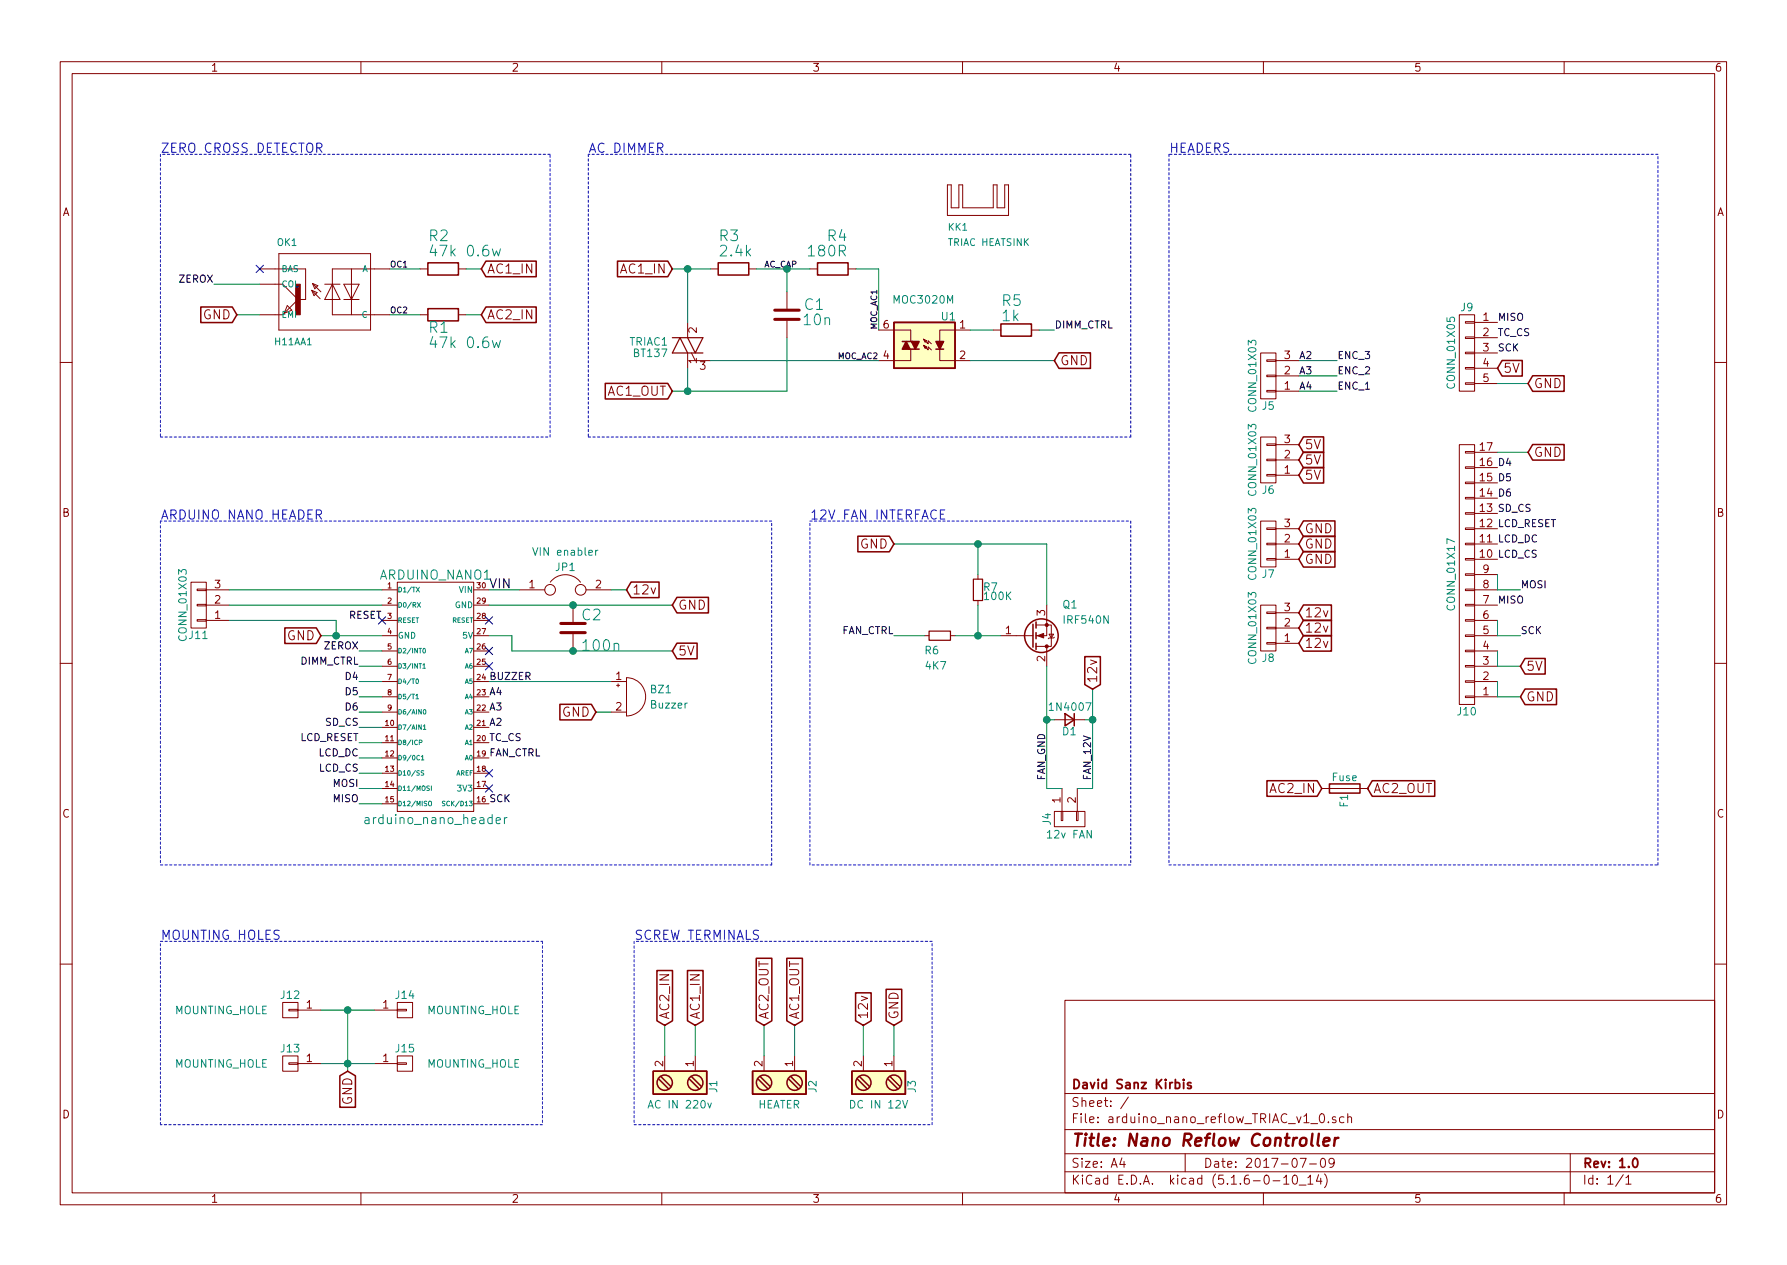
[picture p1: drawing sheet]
<svg xmlns="http://www.w3.org/2000/svg" width="297mm" height="210mm" viewBox="0 0 297 210" stroke-linecap="round" stroke-linejoin="round" font-family="sans-serif">
<g fill="none" stroke="#840000" stroke-width=".17">
<path d="M10 10.3h277v189.9h-277zM12 12.2h273v186.1h-273zM60 10.3v1.9M110 10.3v1.9M160 10.3v1.9M210 10.3v1.9M260 10.3v1.9M157.5 30.7h.6v3.8h1.3v-3.8h.6v3.8h5.1v-3.8h.6v3.8h1.3v-3.8h.6v5.1h-10.1zM43.2 44.7h7.6v5.1h-1M43.2 52.3h3.8M43.2 47.2h3.8l2.5 2.6-2.3 2.3 .6-1.3 .7 .8M46.4 42.2h15.2v12.7h-15.2z"/>
<path d="M51.8 48.3l1.4 1.4M51.8 48.3l.9 .3-.5 .5zM51.9 47.1l1.4 1.4M51.9 47.1l.9 .4-.5 .5zM54 47.2h2.5M55.2 47.2l1.3 2.6h-2.5zM57.1 49.8h2.6M57.1 47.2h2.6l-1.3 2.6zM58.4 44.7v7.6M64.8 44.7h-9.6v7.6h9.6M69.8 44.7h1.3M69.8 52.3h1.3"/>
<path d="M76.2 44.7h1.3M76.2 52.3h1.3M114.3 53.6v2.5M114.3 58.7v2.5M114.9 58.7l.7 1.2h2.5M118.1 44.7h1.3M124.5 44.7h1.2M130.8 48.5v2.8M130.8 53.3v2.8M134.6 44.7h1.3M141 44.7h1.2M146 54.9h5.4v1.9"/>
<path d="M151.4 58v1.9h-5.4M153.5 56.4l.8 .7v-.5l.5 .5M153.5 56.4l.5 .2-.2 .3zM153.5 57.4l.3 .5 .2-.2-.5-.3 .8 .8v-.5l.5 .5M156.2 58v1.9h5.1M161.3 54.9h-5.1v1.9M165.1 54.9h1.3M171.4 54.9h1.3M209.5 58.7h2.6v7.6h-2.6zM210.6 59.8h1.5v.3h-1.5zM212.1 59.9h3.8M242.6 52.3h2.5v12.7h-2.5z"/>
<path d="M243.6 58.5h1.5v.3h-1.5zM243.6 56h1.5v.3h-1.5zM243.6 53.5h1.5v.2h-1.5zM245.1 53.6h3.8M245.1 56.1h3.8M245.1 58.7h3.8M10 60.2h2M209.5 72.6h2.6v7.7h-2.6zM210.6 62.4h1.5v.2h-1.5zM210.6 64.9h1.5v.2h-1.5zM210.6 73.8h1.5v.2h-1.5zM210.6 76.3h1.5v.3h-1.5z"/>
<path d="M210.6 78.9h1.5v.2h-1.5zM212.1 65h3.8M212.1 62.5h3.8M212.1 79h3.8M212.1 76.4h3.8M212.1 73.9h3.8M242.6 73.9h2.5v43.2h-2.5zM243.6 75.1h1.5v.2h-1.5zM243.6 77.6h1.5v.2h-1.5zM243.6 63.6h1.5v.3h-1.5zM243.6 61.1h1.5v.2h-1.5zM245.1 77.7h3.8"/>
<path d="M245.1 75.2h3.8M245.1 61.2h3.8M245.1 63.7h3.8M285 60.2h2M31.7 96.8h2.6v7.6h-2.6zM32.8 97.9h1.5v.3h-1.5zM34.3 98h3.8M63.5 98h2.5M66 96.8h12.7v38.1h-12.7zM78.7 98h2.6M86.4 98h4.2M91.5 96.8a3.2 3.2 0 0 1 5 0"/>
<path d="M97.4 98h4.2M162.6 95.5v.8M162.6 99.8v.8M209.5 86.6h2.6v7.6h-2.6zM210.6 87.8h1.5v.2h-1.5zM210.6 90.3h1.5v.2h-1.5zM210.6 92.8h1.5v.3h-1.5zM212.1 93h3.8M212.1 90.4h3.8M212.1 87.9h3.8M243.6 80.1h1.5v.3h-1.5zM243.6 82.7h1.5v.2h-1.5z"/>
<path d="M243.6 85.2h1.5v.3h-1.5zM243.6 87.8h1.5v.2h-1.5zM243.6 90.3h1.5v.2h-1.5zM243.6 92.8h1.5v.3h-1.5zM243.6 95.4h1.5v.2h-1.5zM243.6 97.9h1.5v.3h-1.5zM245.1 93h3.8M245.1 90.4h3.8M245.1 87.9h3.8M245.1 85.3h3.8M245.1 82.8h3.8M245.1 80.3h3.8"/>
<path d="M245.1 98h3.8M245.1 95.5h3.8M10 110.3h2M32.8 100.5h1.5v.2h-1.5zM32.8 103h1.5v.2h-1.5zM34.3 103.1h3.8M34.3 100.6h3.8M63.5 115.8h2.5M63.5 113.3h2.5M63.5 110.7h2.5M63.5 108.2h2.5M63.5 105.7h2.5"/>
<path d="M63.5 103.1h2.5M63.5 100.6h2.5M63.5 118.4h2.5M78.7 115.8h2.6M78.7 113.3h2.6M78.7 110.7h2.6M78.7 108.2h2.6M78.7 105.7h2.6M78.7 103.1h2.6M78.7 100.6h2.6M78.7 118.4h2.6M95.2 100.6v2.8"/>
<path d="M95.2 105.4v2.8M101.6 113.3h2.5M101.6 118.4h2.5M102.5 113.9h.5M102.7 113.7v.5M104.1 112.6a3.2 3.2 0 0 1 3.2 3.2 3.2 3.2 0 0 1-3.2 3.2zM153.7 105.7h.7M158 105.7h.7M166.4 105.7h5.3M172.2 103.9h2.6v3.5h-2.6M174 100.6v5.1h-1.8M174 107.4v3.3"/>
<path d="M174.4 105.4h.7l-.3 .6zM175.3 105.9l-.2 .1h-.7l-.2 .2M175.3 119.6h5M209.5 100.6h2.6v7.6h-2.6zM210.6 101.7h1.5v.3h-1.5zM210.6 104.3h1.5v.2h-1.5zM210.6 106.8h1.5v.3h-1.5zM212.1 106.9h3.8M212.1 104.4h3.8M212.1 101.8h3.8M243.6 100.5h1.5v.2h-1.5zM243.6 103h1.5v.2h-1.5z"/>
<path d="M243.6 105.5h1.5v.3h-1.5zM243.6 108.1h1.5v.2h-1.5zM243.6 110.6h1.5v.3h-1.5zM243.6 113.2h1.5v.2h-1.5zM243.6 115.7h1.5v.2h-1.5zM245.1 115.8h3.8M245.1 113.3h3.8M245.1 110.7h3.8M245.1 108.2h3.8M245.1 105.7h3.8M245.1 103.1h3.8M245.1 100.6h3.8"/>
<path d="M285 110.3h2M63.5 131.1h2.5M63.5 120.9h2.5M63.5 123.4h2.5M63.5 126h2.5M63.5 128.5h2.5M63.5 133.6h2.5M78.7 131.1h2.6M78.7 120.9h2.6M78.7 123.4h2.6M78.7 126h2.6M78.7 128.5h2.6"/>
<path d="M78.7 133.6h2.6M175.3 134.9h5v2.5h-5zM176.4 134.9h.3v1.5h-.3zM176.5 131.1v3.8M178.9 134.9h.3v1.5h-.3zM179.1 131.1v3.8M219.7 131.1h7.6M10 160.2h2M47 166.6h2.5v2.6h-2.5zM47 175.5h2.5v2.5h-2.5zM48 167.8h1.5v.2h-1.5zM48 176.7h1.5v.2h-1.5z"/>
<path d="M49.5 176.8h3.8M49.5 167.9h3.8M62.2 176.8h3.8M62.2 167.9h3.8M66 176.7h1.6v.2h-1.6zM66 175.5h2.6v2.5h-2.6zM66 167.8h1.6v.2h-1.6zM66 166.6h2.6v2.6h-2.6zM110.5 175.5v2.5M115.6 175.5v2.5M127 175.5v2.5M132.1 175.5v2.5"/>
<path d="M143.5 175.5v2.5M148.6 175.5v2.5M177 166.3h108v32h-108zM285 160.2h2M60 198.3v1.9M110 198.3v1.9M160 198.3v1.9M177 194.8h108M177 191.8h108M177 187.8h108M177 181.8h108M186.5 192.5l-.4 1h1"/>
<path d="M186.8 193v1M187.6 182.3l-1.3 2M197 191.8v3M210 198.3v1.9M211.6 196.3h1.2M213.4 195.8l.4-.5v1.5M213.4 196.8h.8M215 195.4l.3-.1a.94 .94 0 0 1 0 1.5 .79 .79 0 0 1-.3-1.3zM216 197h1.1M216.1 192.5h1l-.6 1.5M217.4 195.8l.4-.5v1.5M217.4 196.8h.8"/>
<path d="M217.7 193.5h1.1M219.2 195.2l-.4 1.1h.9M219.5 185.3l.3-.2a.94 .94 0 0 1 0 1.5 .79 .79 0 0 1-.3-1.3zM219.5 195.8v1M219.6 192.7l.4-.2a.94 .94 0 0 1 0 1.5l-.4-.1-.1-.4zM220.2 195.1a1.71 1.71 0 0 1 0 2.3M220.8 186.5v.1M221.8 193.2l-.3 .3h-.3l-.2-.2-.1-.5 .3-.3a.47 .47 0 0 1 .6 .3 1.01 1.01 0 0 1-.5 1.2h-.2M222 185.7l-.3-.1-.2 .2v.2l.5 .2v.3h-.5M223.4 185.7l-.2-.1a.47 .47 0 0 0-.5 .3v.4a.48 .48 0 0 0 .7 .2M224 185.7l.2-.1 .4 .1 .1 .9M224 185.1v1.5"/>
<path d="M260 198.3v1.9M261 191.8v6.5M269.8 195.2l-1.2 2M270.3 195.8l.4-.5v1.5M270.3 196.8h.8"/>
<circle cx="91.4" cy="98" r=".89"/>
<circle cx="96.5" cy="98" r=".89"/>
</g>
<path d="M196.7 179.4v.2M196.7 179.9v1M198 180l-.4-.1-.2 .2 .1 .3 .5 .1v.3h-.6M271.5 192.7l.4-.2a.94 .94 0 0 1 0 1.5 .79 .79 0 0 1-.4-1.3z" fill="none" stroke="#840000" stroke-width=".3"/>
<path d="M218.2 188.4l-.2 1.8 .2 .2M219.2 188.4l-.2 1.8 .3 .2M220 189.8l1-.2v-.4l-.6-.1-.3 .3-.1 .9 .2 .1 .6-.1M221.9 189.1l-.2 1.3M222.5 189.1a.54 .54 0 0 0-.6 .4" fill="none" stroke="#840000" stroke-width=".41"/>
<g fill="none" stroke="#840000" stroke-width=".25">
<path d="M33.4 51h5.2l.8 1.3-.8 1.3h-5.2zM71.1 43.7h5.1v2h-5.1zM71.1 51.3h5.1v2h-5.1zM80.8 43.4h8.3v2.6h-8.3l-.8-1.3zM80.8 51h8.3v2.6h-8.3l-.8-1.3zM102.6 43.4h8.4l.8 1.3-.8 1.3h-8.4zM119.4 43.7h5.1v2h-5.1zM135.9 43.7h5.1v2h-5.1zM148.6 53.6h10.1v7.6h-10.1zM150 56.8h1.8M151 58h1.8M155.6 58h1.2"/>
<path d="M166.4 53.8h5v2.1h-5zM176 58.6h5.3v2.6h-5.3l-.7-1.3zM249.7 59.9h3.3v2.6h-3.3l-.8-1.3zM100.6 63.7h10.4l.8 1.3-.8 1.3h-10.4zM216.7 77.7h3.3v2.6h-3.3l-.8-1.3zM216.7 75.2h3.3v2.5h-3.3l-.8-1.3zM216.7 72.6h3.3v2.6h-3.3l-.8-1.3zM254.8 62.5h5.2v2.5h-5.2l-.8-1.3zM254.8 73.9h5.2v2.6h-5.2l-.8-1.3zM104.9 96.7h4.7v2.6h-4.7l-.8-1.3zM112.5 99.3h5.3v2.6h-5.3l-.7-1.3zM142.6 89.1h5.2l.8 1.3-.8 1.3h-5.2z"/>
<path d="M216.7 89.1h5.2v2.6h-5.2l-.8-1.3zM216.7 91.7h5.2v2.6h-5.2l-.8-1.3zM216.7 86.6h5.2v2.6h-5.2l-.8-1.3zM47.3 104.4h5.3l.7 1.3-.7 1.3h-5.3zM93.1 117.1h5.2l.8 1.3-.8 1.3h-5.2zM112.5 106.9h3.4v2.6h-3.4l-.7-1.3zM171.7 103.8v3.8M172.2 103.4v1M172.2 105.2v1M172.2 106.9v1M177 118.6l1.6 1-1.6 1zM178.6 118.6v2"/>
<path d="M180.3 109.1h2.6v4.7l-1.3 .7-1.3-.7zM216.7 105.6h4.6v2.6h-4.6l-.8-1.3zM216.7 103.1h4.6v2.6h-4.6l-.8-1.3zM216.7 100.6h4.6v2.5h-4.6l-.8-1.3zM253.5 109.4h3.3v2.6h-3.3l-.8-1.3zM253.5 114.5h5.2v2.6h-5.2l-.8-1.3zM210.6 129.8h8.3l.8 1.3-.8 1.3h-8.3zM221 130.3h5.1v1.5h-5.1zM228.1 129.8h10.4v2.6h-10.4l-.8-1.3zM125.7 159.3h2.6v10.4l-1.3 .7-1.3-.7zM130.8 159.3h2.6v10.4l-1.3 .7-1.3-.7zM56.5 178.8l1.3-.8 1.3 .8v5.2h-2.6z"/>
<path d="M108.6 178h8.9v3.9h-8.9zM109.2 161.3h2.6v8.4l-1.3 .7-1.3-.7zM109.5 179.3l1.6 1.7M109.9 178.9l1.6 1.7M114.3 161.3h2.6v8.4l-1.3 .7-1.3-.7zM114.6 179.3l1.6 1.7M114.9 178.9l1.7 1.7M125.1 178h8.9v3.9h-8.9zM126 179.3l1.6 1.7M126.4 178.9l1.6 1.7M131.1 179.3l1.6 1.7M131.4 178.9l1.7 1.7"/>
<path d="M141.6 178h8.9v3.9h-8.9zM142.2 165h2.6v4.7l-1.3 .7-1.3-.7zM142.5 179.3l1.6 1.7M142.9 178.9l1.6 1.7M147.3 164.4h2.6v5.3l-1.3 .7-1.3-.7zM147.6 179.3l1.6 1.7M148 178.9l1.6 1.7"/>
<circle cx="173.1" cy="105.7" r="2.79"/>
<circle cx="110.5" cy="180" r="1.27"/>
<circle cx="115.6" cy="180" r="1.27"/>
<circle cx="127" cy="180" r="1.27"/>
<circle cx="132.1" cy="180" r="1.27"/>
<circle cx="143.5" cy="180" r="1.27"/>
<circle cx="148.6" cy="180" r="1.27"/>
</g>
<g fill="none" stroke="#008484" stroke-width=".17">
<path d="M81.8 41.4l.4 1.1 .3-.8 .4 .8 .3-1.1M81.8 56.6l.4 1.2 .3-.9 .4 .9 .3-1.2M69.2 97.6l.5 .8M69.7 97.6l-.5 .8M88.5 91l.5 1.3 .4-1.3M99.4 91.5h-.3l-.1 .2M69.1 115.6l.2-.2v.7M69.1 116.1h.5M69.2 112.9l.1-.1a.38 .38 0 0 1 .3 .4 .38 .38 0 0 1-.4 .4zM69.4 100.1l.5 .8M69.9 100.1l-.5 .8M70.3 110.5l.2-.2v.8"/>
<path d="M70.3 111.1h.4M70.4 107.8h.1a.38 .38 0 0 1 .2 .4 .38 .38 0 0 1-.3 .3l-.1-.3zM70.4 118l.1-.1a.38 .38 0 0 1 .3 .4 .38 .38 0 0 1-.3 .4l-.1-.3zM61.3 136.2l-.5 .1a.31 .31 0 0 0-.2 .3 .31 .31 0 0 0 .2 .3l.5-.1M69.7 123.4h.4v-.3l-.4-.1v.8M70 125.8l.3-.3v.8M70 126.3h.5M70.4 120.7l.2-.2v.7M70.4 121.2h.4M70.4 128.1l-.4 .1a.34 .34 0 0 0 .4 .4v.2h-.4M71.3 133.3l.1-.1 .3 .1-.1 .6-.3-.1zM71.4 130.7h-.4a.34 .34 0 0 0 .3 .4v.3h-.4"/>
<path d="M71.7 130.6v.8M74 133.2h-.4v.3l.3 .1 .1 .2-.2 .1h-.3M82.5 136.4l.7-.2-.1-.2-.4-.1-.2 .2v.7h.6M83.8 135.9v1M84.3 135.9l-.3 .1-.2 .2M107.7 184.2l.5-1.3 .4 1.3M117.7 183.3l.3 .9 .2-.9M150 182.9l.4 1.3 .5-1.3"/>
</g>
<path d="M128.8 51.6h4M128.8 53.1h4M93.2 105.2h4.1M93.2 103.6h4.1" fill="none" stroke="#840000" stroke-width=".51"/>
<path d="M111.8 56.1h5l-1.2 2.6-1.3-2.6M114.3 58.7l-1.3-2.6-1.2 2.6h5M161.8 96.3h1.5v3.5h-1.5zM154.4 104.9h3.6v1.5h-3.6z" fill="none" stroke="#840000" stroke-width=".2"/>
<g fill="#840000" stroke="#840000" stroke-width=".17">
<path d="M172.5 105.7l1-.4v.7z"/>
<path d="M49.1 47.2h.8v5.1h-.8z"/>
<circle cx="174" cy="103.9" r=".25"/>
<circle cx="174" cy="107.4" r=".25"/>
</g>
<g fill="#ffffc2" stroke="#ffffc2" stroke-width=".17">
<path d="M148.6 53.6h10.1v7.6h-10.1z"/>
<path d="M108.6 178h8.9v3.9h-8.9z"/>
<path d="M125.1 178h8.9v3.9h-8.9z"/>
<path d="M141.6 178h8.9v3.9h-8.9z"/>
</g>
<g fill="#840000" stroke="#840000" stroke-width=".25">
<path d="M155.6 56.8h1.2l-.6 1.2z"/>
<path d="M151.5 56.8h1.3l-.7 1.2z"/>
<path d="M150.6 56.8l.7 1.2h-1.3z"/>
</g>
<g fill="none" stroke="#0000c2" stroke-width=".17" stroke-dasharray=".4 .4">
<path d="M26.7 25.6v47M91.4 25.6h-64.7M97.8 25.6v47M188 25.6h-90.2M194.3 25.6v118.2M275.6 25.6h-81.3M26.7 72.6h64.7M91.4 72.6v-47M97.8 72.6h90.2M188 72.6v-47M26.7 86.6v57.2M128.3 86.6h-101.6"/>
<path d="M134.6 86.6h53.4M188 86.6v57.2M26.7 143.8h101.6M26.7 156.5h63.5M90.2 156.5v30.4M105.4 156.5v30.4M128.3 143.8v-57.2M134.6 143.8v-57.2M154.9 156.5h-49.5M188 143.8h-53.4M194.3 143.8h81.3M275.6 143.8v-118.2"/>
<path d="M26.7 186.9v-30.4M90.2 186.9h-63.5M105.4 186.9h49.5M154.9 186.9v-30.4"/>
</g>
<g fill="none" stroke="#008400" stroke-width=".17">
<path d="M35.6 47.2h7.6M39.4 52.3h3.8M64.8 44.7h5M64.8 52.3h5M77.5 44.7h2.5M77.5 52.3h2.5M111.8 44.7h6.3M114.3 44.7v8.9M118.1 59.9h27.9M125.7 44.7h8.9M130.8 56.1v8.9h-19M130.8 44.7v3.8"/>
<path d="M142.2 44.7h3.8v10.2M161.3 59.9h14M161.3 54.9h3.8M172.7 54.9h2.6M215.9 59.9h6.3M114.3 61.2v3.8M215.9 65h6.3M215.9 62.5h6.3M248.9 63.7h5.1M248.9 75.2h5.1M38.1 98h25.4M81.3 98h5.1"/>
<path d="M101.6 98h2.5M148.6 90.4h25.4v10.2M162.6 90.4v5.1M248.9 95.5v2.5h3.8M38.1 100.6h25.4M38.1 103.1h17.8v2.6M53.3 105.7h10.2M59.7 115.8h3.8M59.7 108.2h3.8M59.7 110.7h3.8M59.7 113.3h3.8M59.7 118.4h3.8"/>
<path d="M81.3 100.6h30.5M81.3 105.7h3.8v2.5h26.7M81.3 113.3h20.3M99.1 118.4h2.5M148.6 105.7h5.1M158.7 105.7h7.7M162.6 100.6v5.1M174 110.7v20.4h2.5M174 119.6h1.3M180.3 119.6h1.3M181.6 114.5v16.6h-2.5M248.9 113.3v2.5h3.8"/>
<path d="M248.9 103.1v2.6h3.8M248.9 108.2v2.5h3.8M59.7 120.9h3.8M59.7 123.4h3.8M59.7 126h3.8M59.7 128.5h3.8M59.7 133.6h3.8M59.7 131.1h3.8M53.3 176.8h8.9M53.3 167.9h8.9M57.8 167.9v10.1M110.5 170.4v5.1"/>
<path d="M115.6 170.4v5.1M127 170.4v5.1M132.1 170.4v5.1M143.5 170.4v5.1M148.6 170.4v5.1"/>
</g>
<path d="M52.6 85.5h.7a.4 .4 0 0 0 .1-.4 .4 .4 0 0 0-.2-.3h-.6v1.5M52.9 85.5l.5 .8M156.3 85.5h.5M157 84.8h-.7v1.5h.7" fill="none" stroke="#0000c2" stroke-width=".17"/>
<g fill="#008400" stroke="#008400" stroke-width=".25">
<circle cx="57.8" cy="167.9" r=".51"/>
<circle cx="114.3" cy="44.7" r=".51"/>
<circle cx="162.6" cy="105.7" r=".51"/>
<circle cx="162.6" cy="90.4" r=".51"/>
<circle cx="95.3" cy="108.2" r=".51"/>
<circle cx="174" cy="119.6" r=".51"/>
<circle cx="181.6" cy="119.6" r=".51"/>
<circle cx="95.3" cy="100.6" r=".51"/>
<circle cx="114.3" cy="65" r=".51"/>
<circle cx="57.8" cy="176.8" r=".51"/>
<circle cx="130.8" cy="44.7" r=".51"/>
<circle cx="55.9" cy="105.7" r=".51"/>
</g>
<g fill="none" stroke="#000084" stroke-width=".17">
<path d="M42.6 44.1l1.2 1.2M43.8 44.1l-1.2 1.2M62.9 102.5l1.2 1.2M64.1 102.5l-1.2 1.2M80.7 110.1l1.2 1.2M80.7 107.6l1.2 1.2M80.7 102.5l1.2 1.2M81.9 110.1l-1.2 1.2M81.9 107.6l-1.2 1.2M81.9 102.5l-1.2 1.2M80.7 127.9l1.2 1.2M80.7 130.4l1.2 1.3"/>
<path d="M81.9 127.9l-1.2 1.2M81.9 130.4l-1.2 1.3"/>
</g>
<text font-size="2.8" fill="#840000" x="178" y="190.5">Title: Nano Reflow Controller</text>
<g font-size="2.5" fill="#008484">
<text x="71.3" y="40.1">R2</text>
<text x="119.6" y="40.1">R3</text>
<text x="137.6" y="40.1">R4</text>
<text x="72.2" y="42.6">47k 0.6w</text>
<text x="119.9" y="42.6">2.4k</text>
<text x="134.5" y="42.6">180R</text>
<text x="133.8" y="51.5">C1</text>
<text x="166.6" y="50.9">R5</text>
<text x="166.6" y="53.4">1k</text>
<text x="71.3" y="55.3">R1</text>
<text x="72.2" y="57.9">47k 0.6w</text>
<text x="133.7" y="54.1">10n</text>
<text x="96.7" y="103.1">C2</text>
<text x="97.1" y="108.2">100n</text>
</g>
<g font-size="2.1" fill="#0000c2">
<text x="26.7" y="25.4">ZERO CROSS DETECTOR</text>
<text x="97.8" y="25.4">AC DIMMER</text>
<text x="194.3" y="25.4">HEADERS</text>
<text x="26.7" y="86.4">ARDUINO NANO HEADER</text>
<text x="134.6" y="86.4">12V FAN INTERFACE</text>
<text x="26.7" y="156.2">MOUNTING HOLES</text>
<text x="105.4" y="156.2">SCREW TERMINALS</text>
</g>
<g font-size="2.1" fill="#840000">
<text x="80.9" y="45.5">AC1_IN</text>
<text x="103.3" y="45.5">AC1_IN</text>
<text x="33.7" y="53.1">GND</text>
<text x="80.9" y="53.1">AC2_IN</text>
<text x="100.9" y="65.8">AC1_OUT</text>
<text x="176.2" y="60.7">GND</text>
<text x="249.8" y="62">5V</text>
<text x="254.9" y="64.5">GND</text>
<text x="216.8" y="77.2">5V</text>
<text x="216.8" y="74.7">5V</text>
<text x="254.9" y="75.9">GND</text>
<text x="216.8" y="79.8">5V</text>
<text x="216.8" y="88.6">GND</text>
<text x="143" y="91.2">GND</text>
<text x="216.8" y="91.2">GND</text>
<text x="216.8" y="93.7">GND</text>
<text x="105.1" y="98.8">12v</text>
<text x="112.7" y="101.3">GND</text>
<text x="47.7" y="106.4">GND</text>
<text x="216.8" y="107.7">12v</text>
<text x="216.8" y="105.2">12v</text>
<text x="216.8" y="102.6">12v</text>
<text x="112.7" y="109">5V</text>
<text x="182.4" y="113.6" transform="rotate(-90 182.4 113.6)">12v</text>
<text x="253.6" y="111.5">5V</text>
<text x="93.4" y="119.1">GND</text>
<text x="253.6" y="116.6">GND</text>
<text x="211.3" y="131.8">AC2_IN</text>
<text x="228.2" y="131.8">AC2_OUT</text>
<text x="111.3" y="169.5" transform="rotate(-90 111.3 169.5)">AC2_IN</text>
<text x="116.3" y="169.5" transform="rotate(-90 116.3 169.5)">AC1_IN</text>
<text x="127.8" y="169.5" transform="rotate(-90 127.8 169.5)">AC2_OUT</text>
<text x="132.8" y="169.5" transform="rotate(-90 132.8 169.5)">AC1_OUT</text>
<text x="144.3" y="169.5" transform="rotate(-90 144.3 169.5)">12v</text>
<text x="149.4" y="169.5" transform="rotate(-90 149.4 169.5)">GND</text>
<text x="58.5" y="183.7" transform="rotate(-90 58.5 183.7)">GND</text>
<text x="178" y="184">Sheet: /</text>
<text x="178" y="181">David Sanz Kirbis</text>
<text x="178" y="186.7">File: arduino_nano_reflow_TRIAC_v1_0.sch</text>
<text x="178" y="196.9">KiCad E.D.A. kicad (5.1.6-0-10_14)</text>
<text x="178" y="194.1">Size: A4</text>
<text x="200" y="194.1">Date: 2017-07-09</text>
<text x="263" y="194.1">Rev: 1.0</text>
<text x="263" y="196.9">Id: 1/1</text>
</g>
<g font-size="2.1" fill="#008484">
<text x="63.1" y="96.3">ARDUINO_NANO1</text>
<text x="61.3" y="137">arduino_nano_header</text>
</g>
<text font-size="2.1" x="81.3" y="97.8">VIN</text>
<g font-size="1.8" fill="#840000">
<text x="35" y="11.9">1</text>
<text x="85" y="11.9">2</text>
<text x="135" y="11.9">3</text>
<text x="185" y="11.9">4</text>
<text x="235" y="11.9">5</text>
<text x="285" y="11.9">6</text>
<text x="10.4" y="35.9">A</text>
<text x="285.4" y="35.9">A</text>
<text x="246.5" y="53.3">1</text>
<text x="115.8" y="55.3" transform="rotate(-90 115.8 55.3)">2</text>
<text x="146.8" y="59.7">4</text>
<text x="146.8" y="54.6">6</text>
<text x="159.5" y="54.6">1</text>
<text x="159.5" y="59.7">2</text>
<text x="213.5" y="59.7">3</text>
<text x="246.5" y="55.9">2</text>
<text x="246.5" y="58.4">3</text>
<text x="115.8" y="60.4" transform="rotate(-90 115.8 60.4)">1</text>
<text x="116.4" y="61.5">3</text>
<text x="213.5" y="64.8">1</text>
<text x="213.5" y="62.2">2</text>
<text x="246.5" y="61">4</text>
<text x="246.5" y="63.5">5</text>
<text x="213.5" y="76.2">2</text>
<text x="213.5" y="73.7">3</text>
<text x="246" y="74.9">17</text>
<text x="213.5" y="78.7">1</text>
<text x="10.4" y="85.9">B</text>
<text x="213.5" y="87.6">3</text>
<text x="285.4" y="85.9">B</text>
<text x="213.5" y="92.7">1</text>
<text x="213.5" y="90.2">2</text>
<text x="246.5" y="95.2">9</text>
<text x="35.7" y="100.3">2</text>
<text x="35.7" y="97.8">3</text>
<text x="88" y="97.8">1</text>
<text x="99" y="97.8">2</text>
<text x="213.5" y="101.6">3</text>
<text x="246.5" y="100.3">7</text>
<text x="246.5" y="97.8">8</text>
<text x="35.7" y="102.9">1</text>
<text x="167.2" y="105.4">1</text>
<text x="173.7" y="102.3" transform="rotate(-90 173.7 102.3)">3</text>
<text x="213.5" y="106.7">1</text>
<text x="213.5" y="104.1">2</text>
<text x="246.5" y="107.9">4</text>
<text x="246.5" y="105.4">5</text>
<text x="246.5" y="102.9">6</text>
<text x="102.4" y="113">1</text>
<text x="173.7" y="110" transform="rotate(-90 173.7 110)">2</text>
<text x="246.5" y="113">2</text>
<text x="246.5" y="110.5">3</text>
<text x="102.4" y="118.1">2</text>
<text x="246.5" y="115.6">1</text>
<text x="10.4" y="135.9">C</text>
<text x="176.3" y="133.4" transform="rotate(-90 176.3 133.4)">1</text>
<text x="178.8" y="133.4" transform="rotate(-90 178.8 133.4)">2</text>
<text x="285.4" y="135.9">C</text>
<text x="51" y="167.6">1</text>
<text x="63.7" y="167.6">1</text>
<text x="51" y="176.5">1</text>
<text x="63.7" y="176.5">1</text>
<text x="110.2" y="177.3" transform="rotate(-90 110.2 177.3)">2</text>
<text x="115.3" y="177.3" transform="rotate(-90 115.3 177.3)">1</text>
<text x="126.7" y="177.3" transform="rotate(-90 126.7 177.3)">2</text>
<text x="131.8" y="177.3" transform="rotate(-90 131.8 177.3)">1</text>
<text x="143.3" y="177.3" transform="rotate(-90 143.3 177.3)">2</text>
<text x="148.3" y="177.3" transform="rotate(-90 148.3 177.3)">1</text>
<text x="10.4" y="185.9">D</text>
<text x="285.4" y="185.9">D</text>
<text x="35" y="199.9">1</text>
<text x="85" y="199.9">2</text>
<text x="135" y="199.9">3</text>
<text x="185" y="199.9">4</text>
<text x="235" y="199.9">5</text>
<text x="285" y="199.9">6</text>
</g>
<g font-size="1.8" fill="#008484">
<text x="148.7" y="50.5">MOC3020M</text>
<text x="156.5" y="53.3">U1</text>
<text x="242.9" y="51.7">J9</text>
<text x="104.7" y="57.4">TRIAC1</text>
<text x="105.5" y="59.4">BT137</text>
<text x="241.9" y="64.3" transform="rotate(-90 241.9 64.3)">CONN_01X05</text>
<text x="208.8" y="68.1" transform="rotate(-90 208.8 68.1)">CONN_01X03</text>
<text x="209.9" y="68.1">J5</text>
<text x="208.8" y="82.1" transform="rotate(-90 208.8 82.1)">CONN_01X03</text>
<text x="209.9" y="82.1">J6</text>
<text x="89.1" y="92.4">VIN enabler</text>
<text x="92.4" y="94.9">JP1</text>
<text x="163.5" y="98.2">R7</text>
<text x="163.7" y="99.7">100K</text>
<text x="176.7" y="101.1">Q1</text>
<text x="208.8" y="96.1" transform="rotate(-90 208.8 96.1)">CONN_01X03</text>
<text x="209.9" y="96.1">J7</text>
<text x="241.9" y="101.1" transform="rotate(-90 241.9 101.1)">CONN_01X17</text>
<text x="31" y="106.2" transform="rotate(-90 31 106.2)">CONN_01X03</text>
<text x="31.5" y="106.2">J11</text>
<text x="177" y="103.7">IRF540N</text>
<text x="153.8" y="108.8">R6</text>
<text x="153.9" y="111.3">4K7</text>
<text x="208.8" y="110" transform="rotate(-90 208.8 110)">CONN_01X03</text>
<text x="209.9" y="110">J8</text>
<text x="108.2" y="115.2">BZ1</text>
<text x="108.3" y="117.8">Buzzer</text>
<text x="174.8" y="118.2">1N4007</text>
<text x="242.3" y="118.9">J10</text>
<text x="176.6" y="122.2">D1</text>
<text x="221.5" y="129.8">Fuse</text>
<text x="174.7" y="137.1" transform="rotate(-90 174.7 137.1)">J4</text>
<text x="224.1" y="134.1" transform="rotate(-90 224.1 134.1)">F1</text>
<text x="174.3" y="139.4">12v FAN</text>
<text x="46.8" y="166">J12</text>
<text x="65.8" y="166">J14</text>
<text x="29.1" y="168.6">MOUNTING_HOLE</text>
<text x="71" y="168.6">MOUNTING_HOLE</text>
<text x="29.1" y="177.5">MOUNTING_HOLE</text>
<text x="46.8" y="174.9">J13</text>
<text x="65.8" y="174.9">J15</text>
<text x="71" y="177.5">MOUNTING_HOLE</text>
<text x="108.4" y="184.2">AC IN 220v</text>
<text x="119.2" y="181.6" transform="rotate(-90 119.2 181.6)">J1</text>
<text x="125.9" y="184.2">HEATER</text>
<text x="135.7" y="181.6" transform="rotate(-90 135.7 181.6)">J2</text>
<text x="141.8" y="184.2">DC IN 12V</text>
<text x="152.2" y="181.6" transform="rotate(-90 152.2 181.6)">J3</text>
</g>
<g font-size="1.8">
<text x="246" y="77.5">16 D4</text>
<text x="246" y="82.5">14 D6</text>
<text x="246" y="80">15 D5</text>
<text x="246" y="87.6">12 LCD_RESET</text>
<text x="246" y="85.1">13 SD_CS</text>
<text x="246" y="92.7">10 LCD_CS</text>
<text x="246" y="90.2">11 LCD_DC</text>
</g>
<g font-size="1.7">
<text x="29.8" y="47">ZEROX</text>
<text x="248.9" y="53.3">MISO</text>
<text x="175.3" y="54.6">DIMM_CTRL</text>
<text x="215.9" y="59.7">A2</text>
<text x="222.2" y="59.7">ENC_3</text>
<text x="248.9" y="55.9">TC_CS</text>
<text x="248.9" y="58.4">SCK</text>
<text x="215.9" y="62.2">A3</text>
<text x="215.9" y="64.8">A4</text>
<text x="222.2" y="62.2">ENC_2</text>
<text x="222.2" y="64.8">ENC_1</text>
<text x="248.9" y="100.3">MISO</text>
<text x="252.7" y="97.8">MOSI</text>
<text x="53.9" y="107.9">ZEROX</text>
<text x="58" y="102.9">RESET</text>
<text x="139.8" y="105.4">FAN_CTRL</text>
<text x="252.7" y="105.4">SCK</text>
<text x="49.9" y="110.5">DIMM_CTRL</text>
<text x="57.6" y="113">D4</text>
<text x="81.3" y="113">BUZZER</text>
<text x="57.6" y="115.6">D5</text>
<text x="57.6" y="118.1">D6</text>
<text x="81.3" y="115.6">A4</text>
<text x="81.3" y="118.1">A3</text>
<text x="49.8" y="123.2">LCD_RESET</text>
<text x="53" y="125.7">LCD_DC</text>
<text x="54.2" y="120.6">SD_CS</text>
<text x="81.3" y="123.2">TC_CS</text>
<text x="81.3" y="120.6">A2</text>
<text x="81.3" y="125.7">FAN_CTRL</text>
<text x="53" y="128.3">LCD_CS</text>
<text x="55.4" y="130.8">MOSI</text>
<text x="173.7" y="129.8" transform="rotate(-90 173.7 129.8)">FAN_GND</text>
<text x="181.4" y="129.8" transform="rotate(-90 181.4 129.8)">FAN_12V</text>
<text x="55.4" y="133.3">MISO</text>
<text x="81.3" y="133.3">SCK</text>
</g>
<g font-size="1.6" fill="#008484">
<text x="46.1" y="40.9">OK1</text>
<text x="157.7" y="38.3">KK1</text>
<text x="157.7" y="40.9">TRIAC HEATSINK</text>
<text x="45.7" y="57.4">H11AA1</text>
</g>
<g font-size="1.4" fill="#008484">
<text x="46.7" y="47.7">COL</text>
<text x="46.7" y="45.2">BAS</text>
<text x="60.2" y="45.2">A</text>
<text x="46.7" y="52.8">EMI</text>
<text x="60.2" y="52.8">C</text>
<text x="75.6" y="101.1">GND</text>
<text x="76.4" y="98.5">VIN</text>
<text x="66.1" y="106.1">GND</text>
<text x="77" y="106.1">5V</text>
<text x="76.3" y="131.5">3V3</text>
</g>
<g font-size="1.4">
<text x="64.8" y="44.4">OC1</text>
<text x="127" y="44.4">AC_CAP</text>
<text x="64.8" y="52.1">OC2</text>
<text x="139.3" y="59.7">MOC_AC2</text>
<text x="145.8" y="54.9" transform="rotate(-90 145.8 54.9)">MOC_AC1</text>
</g>
<g font-size="1.2" fill="#840000">
<text x="64.4" y="97.8">1</text>
<text x="64.4" y="100.3">2</text>
<text x="79.3" y="97.8">30</text>
<text x="79.3" y="100.3">29</text>
<text x="64.4" y="102.9">3</text>
<text x="64.4" y="105.4">4</text>
<text x="64.4" y="107.9">5</text>
<text x="79.3" y="107.9">26</text>
<text x="79.3" y="105.4">27</text>
<text x="79.3" y="102.9">28</text>
<text x="64.4" y="110.5">6</text>
<text x="64.4" y="113">7</text>
<text x="79.3" y="113">24</text>
<text x="79.3" y="110.5">25</text>
<text x="64.4" y="115.6">8</text>
<text x="64.4" y="118.1">9</text>
<text x="79.3" y="118.1">22</text>
<text x="79.3" y="115.6">23</text>
<text x="64.1" y="120.6">10</text>
<text x="64.1" y="123.2">11</text>
<text x="64.1" y="125.7">12</text>
<text x="79.3" y="123.2">20</text>
<text x="79.3" y="120.6">21</text>
<text x="79.3" y="125.7">19</text>
<text x="64.1" y="128.3">13</text>
<text x="64.1" y="130.8">14</text>
<text x="79.3" y="130.8">17</text>
<text x="79.3" y="128.3">18</text>
<text x="64.1" y="133.3">15</text>
<text x="79.3" y="133.3">16</text>
</g>
<g font-size="1.1" fill="#008484">
<text x="66.1" y="98.4">D1/TX</text>
<text x="66.1" y="101">D0/RX</text>
<text x="66.1" y="103.5">RESET</text>
<text x="75.2" y="103.5">RESET</text>
<text x="66.1" y="108.6">D2/INT0</text>
<text x="66.1" y="111.1">D3/INT1</text>
<text x="66.1" y="113.7">D4/T0</text>
<text x="77.4" y="113.7">A5</text>
<text x="77.4" y="111.1">A6</text>
<text x="77.4" y="108.6">A7</text>
<text x="66.1" y="116.2">D5/T1</text>
<text x="66.1" y="118.7">D6/AIN0</text>
<text x="77.4" y="118.7">A3</text>
<text x="77.4" y="116.2">A4</text>
<text x="66.1" y="121.3">D7/AIN1</text>
<text x="66.1" y="123.8">D8/ICP</text>
<text x="77.4" y="123.8">A1</text>
<text x="77.4" y="121.3">A2</text>
<text x="66.1" y="126.4">D9/0C1</text>
<text x="66.1" y="128.9">D10/SS</text>
<text x="66.1" y="131.4">D11/MOSI</text>
<text x="75.8" y="128.9">AREF</text>
<text x="77.4" y="126.4">A0</text>
<text x="66.1" y="134">D12/MISO</text>
<text x="74.2" y="134">SCK/D13</text>
</g>
</svg>
